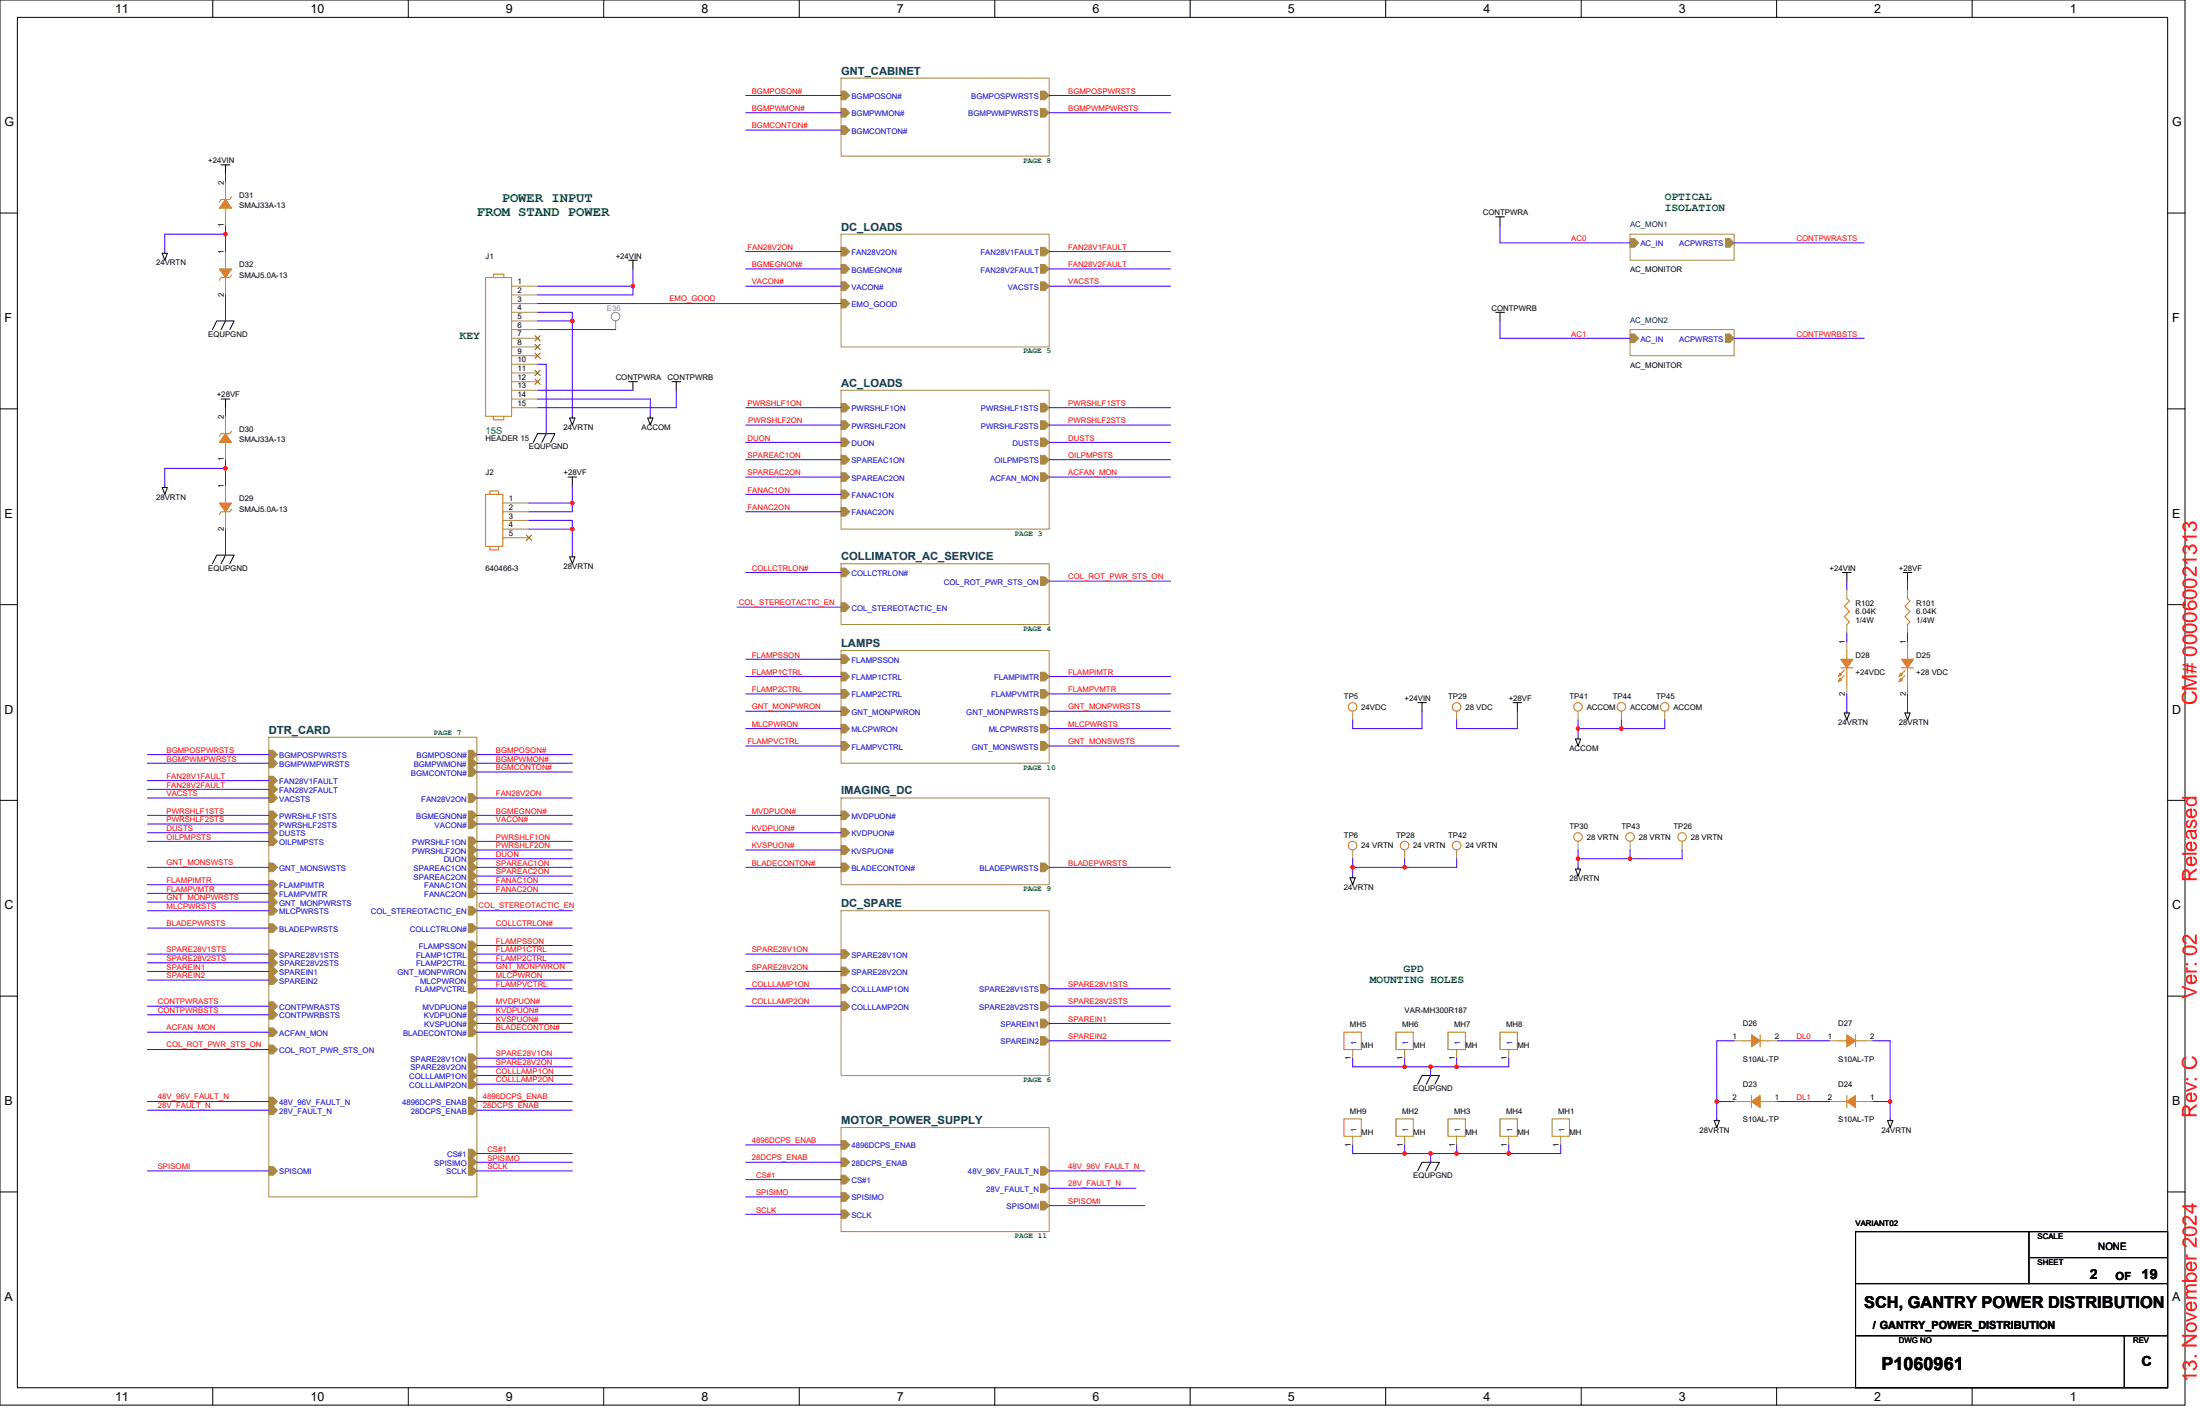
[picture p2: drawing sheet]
<svg xmlns="http://www.w3.org/2000/svg" width="432mm" height="279mm" viewBox="0 0 432 279" stroke-linecap="round" stroke-linejoin="round" font-family="sans-serif">
<path d="M0 0h428.9v275.7h-428.9zM3.4 3.4h422v268.9h-422z" fill="none" stroke="#000" stroke-width=".2"/>
<g fill="#fff">
<path d="M22.6 .4h2.7v2.7h-2.7z"/>
<path d="M22.6 272.6h2.7v2.8h-2.7z"/>
</g>
<path d="M41.8 0v3.4M41.8 272.3v3.4" fill="none" stroke="#000" stroke-width=".2"/>
<g fill="#fff">
<path d="M60.9 .4h2.7v2.7h-2.7z"/>
<path d="M60.9 272.6h2.7v2.8h-2.7z"/>
</g>
<path d="M80.1 0v3.4M80.1 272.3v3.4" fill="none" stroke="#000" stroke-width=".2"/>
<g fill="#fff">
<path d="M99.3 .4h1.4v2.7h-1.4z"/>
<path d="M99.3 272.6h1.4v2.8h-1.4z"/>
</g>
<path d="M118.5 0v3.4M118.5 272.3v3.4" fill="none" stroke="#000" stroke-width=".2"/>
<g fill="#fff">
<path d="M137.7 .4h1.3v2.7h-1.3z"/>
<path d="M137.7 272.6h1.3v2.8h-1.3z"/>
</g>
<path d="M156.9 0v3.4M156.9 272.3v3.4" fill="none" stroke="#000" stroke-width=".2"/>
<g fill="#fff">
<path d="M176 .4h1.4v2.7h-1.4z"/>
<path d="M176 272.6h1.4v2.8h-1.4z"/>
</g>
<path d="M195.2 0v3.4M195.2 272.3v3.4" fill="none" stroke="#000" stroke-width=".2"/>
<g fill="#fff">
<path d="M214.4 .4h1.4v2.7h-1.4z"/>
<path d="M214.4 272.6h1.4v2.8h-1.4z"/>
</g>
<path d="M233.6 0v3.4M233.6 272.3v3.4" fill="none" stroke="#000" stroke-width=".2"/>
<g fill="#fff">
<path d="M252.8 .4h1.3v2.7h-1.3z"/>
<path d="M252.8 272.6h1.3v2.8h-1.3z"/>
</g>
<path d="M272 0v3.4M272 272.3v3.4" fill="none" stroke="#000" stroke-width=".2"/>
<g fill="#fff">
<path d="M291.1 .4h1.4v2.7h-1.4z"/>
<path d="M291.1 272.6h1.4v2.8h-1.4z"/>
</g>
<path d="M310.3 0v3.4M310.3 272.3v3.4" fill="none" stroke="#000" stroke-width=".2"/>
<g fill="#fff">
<path d="M329.5 .4h1.4v2.7h-1.4z"/>
<path d="M329.5 272.6h1.4v2.8h-1.4z"/>
</g>
<path d="M348.7 0v3.4M348.7 272.3v3.4" fill="none" stroke="#000" stroke-width=".2"/>
<g fill="#fff">
<path d="M367.9 .4h1.3v2.7h-1.3z"/>
<path d="M367.9 272.6h1.3v2.8h-1.3z"/>
</g>
<path d="M387.1 0v3.4M387.1 272.3v3.4" fill="none" stroke="#000" stroke-width=".2"/>
<g fill="#fff">
<path d="M406.3 .4h1.3v2.7h-1.3z"/>
<path d="M406.3 272.6h1.3v2.8h-1.3z"/>
<path d="M.9 22.6h1.9v2.7h-1.9z"/>
<path d="M426.3 22.6h1.9v2.7h-1.9z"/>
<path d="M.9 61h1.4v2.7h-1.4z"/>
<path d="M426.3 61h1.5v2.7h-1.5z"/>
</g>
<path d="M0 41.8h3.4M425.5 41.8h3.4" fill="none" stroke="#000" stroke-width=".2"/>
<g fill="#fff">
<path d="M.9 99.4h1.6v2.7h-1.6z"/>
<path d="M426.3 99.4h1.6v2.7h-1.6z"/>
</g>
<path d="M0 80.2h3.4M425.5 80.2h3.4" fill="none" stroke="#000" stroke-width=".2"/>
<g fill="#fff">
<path d="M.9 137.8h1.7v2.7h-1.7z"/>
<path d="M426.3 137.8h1.8v2.7h-1.8z"/>
</g>
<path d="M0 118.6h3.4M425.5 118.6h3.4" fill="none" stroke="#000" stroke-width=".2"/>
<g fill="#fff">
<path d="M.9 176.2h1.7v2.7h-1.7z"/>
<path d="M426.3 176.2h1.8v2.7h-1.8z"/>
</g>
<path d="M0 157h3.4M425.5 157h3.4" fill="none" stroke="#000" stroke-width=".2"/>
<g fill="#fff">
<path d="M.9 214.7h1.6v2.7h-1.6z"/>
<path d="M426.3 214.7h1.6v2.7h-1.6z"/>
</g>
<path d="M0 195.5h3.4M425.5 195.5h3.4" fill="none" stroke="#000" stroke-width=".2"/>
<g fill="#fff">
<path d="M.8 253.1h1.7v2.7h-1.7z"/>
<path d="M426.3 253.1h1.6v2.7h-1.6z"/>
</g>
<g fill="none" stroke="#000" stroke-width=".2">
<path d="M43.4 32.3h1.7M44.3 32.3v1.7M31.8 49.7h1.1l-.6 1.4zM32.3 49.4v.3M123.4 51.1h1.7M124.2 51.1v1.7M293.6 42.5h1.7M294.4 42.5v1.8M41.7 64.7l.8-1.7h3.5l-.9 1.7M43.4 78.3h1.7M44.3 78.3v1.7M44.3 63l-.9 1.7"/>
<path d="M123.4 74.9h1.7M124.2 74.9v1.7M131.9 74.9h1.7M132.7 74.9v1.7M293.6 61.3h1.7M294.4 61.3v1.7M31.8 95.7h1.1l-.6 1.3zM32.3 95.3v.4M104.7 86.8l.8-1.7h3.4l-.8 1.7M107.2 85.1l-.8 1.7M111.5 93.6h1.7M111.8 82h1l-.5 1.4z"/>
<path d="M112.3 81.7v.3M112.3 93.6v1.7M127.1 82h1l-.5 1.4zM127.6 81.7v.3M41.7 110.6l.8-1.7h3.5l-.9 1.7M44.3 108.9l-.9 1.7M111.8 109.3h1l-.5 1.3zM112.3 108.9v.4M361.6 112.3h1.7M362.5 112.3v1.7M373.5 112.3h1.7M374.4 112.3v1.7"/>
<path d="M278.3 137.9h1.7M279.1 137.9v1.7M297 137.9h1.7M297.8 137.9v1.7M362 139.9h1l-.5 1.3zM362.5 139.6v.3M373.9 139.9h1l-.5 1.3zM374.4 139.6v.3M309.2 145h1l-.5 1.4zM309.7 144.7v.3M265 172.2h1l-.5 1.4zM265.5 171.9v.3"/>
<path d="M309.2 170.5h1l-.5 1.4zM309.7 170.2v.3M278.3 212.7l.8-1.7h3.4l-.9 1.7M280.8 211l-.8 1.7M336.4 219.9h1.1l-.5 1.3zM337 219.5v.4M370.5 219.9h1l-.5 1.3zM371 219.5v.4M0 233.9h3.4M278.3 229.7l.8-1.7h3.4l-.9 1.7M280.8 228l-.8 1.7M425.5 233.9h3.4"/>
<path d="M364.2 251.9h61.2M364.2 241.7h61.2v30.6h-61.2zM398.2 241.7v10.2M398.2 246.8h27.2M364.2 262.1h61.2M416.9 262.1v10.2"/>
</g>
<g fill="none" stroke="#cc8006" stroke-width=".2">
<path d="M44.3 37.4v1.7M45.4 38.6l-.3 .5h-1.7l-.3 .6M44.3 51.1v1.7M44.3 54.5v1.7M44.3 40.9v1.6M45.4 54l-.3 .5h-1.7l-.3 .5M95.3 54.5h5.1v27.2h-5.1zM96.8 54.5v-.7h2.1v.7M44.3 97v1.7M44.3 86.8v1.7M44.3 83.4v1.7M45.4 84.6l-.3 .5h-1.7l-.3 .5"/>
<path d="M45.4 99.9l-.3 .5h-1.7l-.3 .5M95.3 97h3.4v10.2h-3.4zM96.2 97v-.7h1.7v.7M96.8 81.7v.7h2.1v-.7M44.3 100.4v1.7M96.2 107.2v.7h1.7v-.7M362.5 117.4l.5 .5-1 1.1 1 1-1 1 1 1-.5 .5M374.4 117.4l.5 .5-1 1.1 1 1-1 1 1 1-.5 .5M361.3 131h2.4M362 131.6l-1 1M362 132.6l-1 1M362.5 127.6v1.7"/>
<path d="M362.5 131v3.5M373.2 131h2.4M373.9 131.6l-1 1M373.9 132.6l-1 1M374.4 127.6v1.7M374.4 131v3.5M263.8 202.5h3.4v3.4h-3.4zM263.8 219.5h3.4v3.4h-3.4zM274 202.5h3.4v3.4h-3.4zM274 219.5h3.4v3.4h-3.4zM284.2 202.5h3.4v3.4h-3.4zM284.2 219.5h3.4v3.4h-3.4z"/>
<path d="M294.4 219.5h3.4v3.4h-3.4zM294.4 202.5h3.4v3.4h-3.4zM304.6 219.5h3.4v3.4h-3.4zM342.1 204.2h1.7M342.1 216.1h1.7M343.8 214.9v2.4M345.5 216.1h1.7M345.5 203v2.4M345.5 204.2h1.7M360.8 216.1h1.7M360.8 204.2h1.7M362.5 214.9v2.4"/>
<path d="M364.2 203v2.4M364.2 204.2h1.7M364.2 216.1h1.7"/>
<circle cx="265.5" cy="138.7" r=".84"/>
<circle cx="285.9" cy="138.7" r=".84"/>
<circle cx="309.7" cy="138.7" r=".84"/>
<circle cx="318.2" cy="138.7" r=".84"/>
<circle cx="326.7" cy="138.7" r=".84"/>
<circle cx="265.5" cy="165.9" r=".84"/>
<circle cx="275.7" cy="165.9" r=".84"/>
<circle cx="285.9" cy="165.9" r=".84"/>
<circle cx="309.7" cy="164.2" r=".84"/>
<circle cx="319.9" cy="164.2" r=".84"/>
<circle cx="330.1" cy="164.2" r=".84"/>
</g>
<g fill="none" stroke="#a84" stroke-width=".2">
<path d="M165.1 15.3h40.8v15.3h-40.8zM44.3 35.8v1.6M44.3 49.4v1.7M44.3 56.2v1.7M44.3 42.5v1.8M100.4 56.2h5.1M100.4 57.9h5.1M100.4 59.6h5.1M165.1 46h40.8v22.1h-40.8zM319.9 46h20.5v5.1h-20.5zM100.4 61.3h5.1M100.4 63h5.1"/>
<path d="M100.4 64.7h5.1M100.4 66.4h5.1M100.4 68.1h5.1M100.4 69.8h5.1M100.4 71.5h5.1M100.4 73.2h5.1M100.4 74.9h5.1M100.4 76.6h5.1M100.4 78.3h5.1M100.4 80h5.1M165.1 76.6h40.8v27.2h-40.8zM319.9 64.7h20.5v5.1h-20.5z"/>
<path d="M44.3 95.3v1.7M44.3 88.5v1.7M44.3 81.7v1.7M98.7 98.7h5.1M44.3 102.1v1.7M98.7 100.4h5.1M98.7 102.1h5.1M98.7 103.8h5.1M98.7 105.5h5.1M165.1 110.6h40.8v11.9h-40.8zM362.5 115.7v1.7M374.4 115.7v1.7"/>
<path d="M165.1 127.6h40.8v22.2h-40.8zM265.5 139.6v1.6M285.9 139.6v1.6M309.7 139.6v1.6M318.2 139.6v1.6M326.7 139.6v1.6M362.5 122.5v1.7M362.5 125.9v1.7M362.5 134.5v1.6M374.4 122.5v1.7M374.4 125.9v1.7M374.4 134.5v1.6"/>
<path d="M52.8 144.7h40.8v90.1h-40.8zM165.1 156.6h40.8v17h-40.8zM165.1 178.7h40.8v32.3h-40.8zM265.5 166.8v1.7M275.7 166.8v1.7M285.9 166.8v1.7M309.7 165.1v1.7M319.9 165.1v1.7M330.2 165.1v1.7M265.5 205.9v1.7M275.7 205.9v1.7M285.9 205.9v1.7"/>
<path d="M296.1 205.9v1.7M340.4 204.2h1.7M340.4 216.1h1.7M347.2 204.2h1.7M347.2 216.1h1.7M359.1 204.2h1.7M359.1 216.1h1.7M365.9 204.2h1.7M365.9 216.1h1.7M165.1 221.2h40.8v20.5h-40.8zM265.5 222.9v1.7M275.7 222.9v1.7"/>
<path d="M285.9 222.9v1.7M296.1 222.9v1.7M306.3 222.9v1.7"/>
</g>
<g fill="#a84" stroke="#a84" stroke-width=".2">
<path d="M204.2 48.5h.9l.8 .9-.8 .8h-.9z" fill-rule="evenodd"/>
<path d="M204.2 51.9h.9l.8 .9-.8 .8h-.9z" fill-rule="evenodd"/>
<path d="M204.2 55.3h.9l.8 .9-.8 .8h-.9z" fill-rule="evenodd"/>
<path d="M165.1 48.5h.8l.9 .9-.9 .8h-.8z" fill-rule="evenodd"/>
<path d="M165.1 51.9h.8l.9 .9-.9 .8h-.8z" fill-rule="evenodd"/>
<path d="M165.1 55.3h.8l.9 .9-.9 .8h-.8z" fill-rule="evenodd"/>
<path d="M165.1 58.7h.8l.9 .9-.9 .8h-.8z" fill-rule="evenodd"/>
<path d="M204.2 17.9h.9l.8 .8-.8 .9h-.9z" fill-rule="evenodd"/>
<path d="M204.2 21.3h.9l.8 .8-.8 .9h-.9z" fill-rule="evenodd"/>
<path d="M165.1 21.3h.8l.9 .8-.9 .9h-.8z" fill-rule="evenodd"/>
<path d="M165.1 17.9h.8l.9 .8-.9 .9h-.8z" fill-rule="evenodd"/>
<path d="M165.1 24.7h.8l.9 .8-.9 .9h-.8z" fill-rule="evenodd"/>
<path d="M165.1 111.5h.8l.9 .8-.9 .9h-.8z" fill-rule="evenodd"/>
<path d="M165.1 118.3h.8l.9 .8-.9 .9h-.8z" fill-rule="evenodd"/>
<path d="M204.2 113.2h.9l.8 .8-.8 .9h-.9z" fill-rule="evenodd"/>
<path d="M204.2 196.6h.9l.8 .8-.8 .9h-.9z" fill-rule="evenodd"/>
<path d="M204.2 193.2h.9l.8 .8-.8 .9h-.9z" fill-rule="evenodd"/>
<path d="M204.2 200h.9l.8 .8-.8 .9h-.9z" fill-rule="evenodd"/>
<path d="M204.2 203.4h.9l.8 .8-.8 .9h-.9z" fill-rule="evenodd"/>
<path d="M165.1 193.2h.8l.9 .8-.9 .9h-.8z" fill-rule="evenodd"/>
<path d="M165.1 196.6h.8l.9 .8-.9 .9h-.8z" fill-rule="evenodd"/>
<path d="M165.1 186.4h.8l.9 .8-.9 .8h-.8z" fill-rule="evenodd"/>
<path d="M165.1 189.8h.8l.9 .8-.9 .9h-.8z" fill-rule="evenodd"/>
<path d="M52.8 147.2h.8l.9 .9-.9 .8h-.8z" fill-rule="evenodd"/>
<path d="M52.8 148.9h.8l.9 .9-.9 .8h-.8z" fill-rule="evenodd"/>
<path d="M52.8 152.3h.8l.9 .9-.9 .8h-.8z" fill-rule="evenodd"/>
<path d="M52.8 154h.8l.9 .9-.9 .8h-.8z" fill-rule="evenodd"/>
<path d="M52.8 155.7h.8l.9 .9-.9 .8h-.8z" fill-rule="evenodd"/>
<path d="M52.8 159.1h.8l.9 .9-.9 .8h-.8z" fill-rule="evenodd"/>
<path d="M52.8 160.8h.8l.9 .9-.9 .8h-.8z" fill-rule="evenodd"/>
<path d="M52.8 162.5h.8l.9 .9-.9 .8h-.8z" fill-rule="evenodd"/>
<path d="M52.8 164.2h.8l.9 .9-.9 .8h-.8z" fill-rule="evenodd"/>
<path d="M52.8 169.3h.8l.9 .9-.9 .8h-.8z" fill-rule="evenodd"/>
<path d="M52.8 172.7h.8l.9 .9-.9 .8h-.8z" fill-rule="evenodd"/>
<path d="M52.8 174.4h.8l.9 .9-.9 .8h-.8z" fill-rule="evenodd"/>
<path d="M52.8 176.1h.8l.9 .9-.9 .8h-.8z" fill-rule="evenodd"/>
<path d="M52.8 177.8h.8l.9 .9-.9 .8h-.8z" fill-rule="evenodd"/>
<path d="M52.8 181.3h.8l.9 .8-.9 .8h-.8z" fill-rule="evenodd"/>
<path d="M52.8 186.4h.8l.9 .8-.9 .8h-.8z" fill-rule="evenodd"/>
<path d="M52.8 188h.8l.9 .9-.9 .9h-.8z" fill-rule="evenodd"/>
<path d="M52.8 189.8h.8l.9 .8-.9 .9h-.8z" fill-rule="evenodd"/>
<path d="M52.8 191.5h.8l.9 .8-.9 .9h-.8z" fill-rule="evenodd"/>
<path d="M52.8 196.6h.8l.9 .8-.9 .9h-.8z" fill-rule="evenodd"/>
<path d="M52.8 198.3h.8l.9 .8-.9 .9h-.8z" fill-rule="evenodd"/>
<path d="M91.9 150.6h.9l.8 .9-.8 .8h-.9z" fill-rule="evenodd"/>
<path d="M91.9 186.4h.9l.8 .8-.8 .8h-.9z" fill-rule="evenodd"/>
<path d="M91.9 188h.9l.8 .9-.8 .9h-.9z" fill-rule="evenodd"/>
<path d="M91.9 193.2h.9l.8 .8-.8 .9h-.9z" fill-rule="evenodd"/>
<path d="M91.9 147.2h.9l.8 .9-.8 .8h-.9z" fill-rule="evenodd"/>
<path d="M91.9 148.9h.9l.8 .9-.8 .8h-.9z" fill-rule="evenodd"/>
<path d="M91.9 169.3h.9l.8 .9-.8 .8h-.9z" fill-rule="evenodd"/>
<path d="M91.9 171h.9l.8 .9-.8 .8h-.9z" fill-rule="evenodd"/>
<path d="M91.9 164.2h.9l.8 .9-.8 .8h-.9z" fill-rule="evenodd"/>
<path d="M91.9 165.9h.9l.8 .9-.8 .8h-.9z" fill-rule="evenodd"/>
<path d="M91.9 172.7h.9l.8 .9-.8 .8h-.9z" fill-rule="evenodd"/>
<path d="M91.9 174.4h.9l.8 .9-.8 .8h-.9z" fill-rule="evenodd"/>
<path d="M91.9 167.6h.9l.8 .9-.8 .8h-.9z" fill-rule="evenodd"/>
<path d="M91.9 210.2h.9l.8 .8-.8 .9h-.9z" fill-rule="evenodd"/>
<path d="M91.9 211.9h.9l.8 .8-.8 .9h-.9z" fill-rule="evenodd"/>
<path d="M91.9 198.3h.9l.8 .8-.8 .9h-.9z" fill-rule="evenodd"/>
<path d="M91.9 200h.9l.8 .8-.8 .9h-.9z" fill-rule="evenodd"/>
<path d="M91.9 181.3h.9l.8 .8-.8 .8h-.9z" fill-rule="evenodd"/>
<path d="M91.9 155.7h.9l.8 .9-.8 .8h-.9z" fill-rule="evenodd"/>
<path d="M91.9 206.8h.9l.8 .8-.8 .9h-.9z" fill-rule="evenodd"/>
<path d="M91.9 208.5h.9l.8 .8-.8 .9h-.9z" fill-rule="evenodd"/>
<path d="M91.9 201.7h.9l.8 .8-.8 .9h-.9z" fill-rule="evenodd"/>
<path d="M91.9 159.1h.9l.8 .9-.8 .8h-.9z" fill-rule="evenodd"/>
<path d="M91.9 196.6h.9l.8 .8-.8 .9h-.9z" fill-rule="evenodd"/>
<path d="M91.9 160.8h.9l.8 .9-.8 .8h-.9z" fill-rule="evenodd"/>
<path d="M91.9 191.5h.9l.8 .8-.8 .9h-.9z" fill-rule="evenodd"/>
<path d="M91.9 184.7h.9l.8 .8-.8 .9h-.9z" fill-rule="evenodd"/>
<path d="M91.9 189.8h.9l.8 .8-.8 .9h-.9z" fill-rule="evenodd"/>
<path d="M91.9 217h.9l.8 .8-.8 .9h-.9z" fill-rule="evenodd"/>
<path d="M91.9 215.3h.9l.8 .8-.8 .9h-.9z" fill-rule="evenodd"/>
<path d="M52.8 201.7h.8l.9 .8-.9 .9h-.8z" fill-rule="evenodd"/>
<path d="M91.9 177.8h.9l.8 .9-.8 .8h-.9z" fill-rule="evenodd"/>
<path d="M52.8 215.3h.8l.9 .8-.9 .9h-.8z" fill-rule="evenodd"/>
<path d="M52.8 217h.8l.9 .8-.9 .9h-.8z" fill-rule="evenodd"/>
<path d="M91.9 225.5h.9l.8 .8-.8 .9h-.9z" fill-rule="evenodd"/>
<path d="M91.9 227.2h.9l.8 .8-.8 .9h-.9z" fill-rule="evenodd"/>
<path d="M91.9 228.9h.9l.8 .8-.8 .9h-.9z" fill-rule="evenodd"/>
<path d="M52.8 228.9h.8l.9 .8-.9 .9h-.8z" fill-rule="evenodd"/>
<path d="M52.8 205.1h.8l.9 .8-.9 .9h-.8z" fill-rule="evenodd"/>
<path d="M204.2 89.3h.9l.8 .9-.8 .9h-.9z" fill-rule="evenodd"/>
<path d="M204.2 85.9h.9l.8 .9-.8 .9h-.9z" fill-rule="evenodd"/>
<path d="M204.2 82.5h.9l.8 .9-.8 .8h-.9z" fill-rule="evenodd"/>
<path d="M204.2 79.1h.9l.8 .9-.8 .8h-.9z" fill-rule="evenodd"/>
<path d="M165.1 89.3h.8l.9 .9-.9 .9h-.8z" fill-rule="evenodd"/>
<path d="M165.1 92.8h.8l.9 .8-.9 .8h-.8z" fill-rule="evenodd"/>
<path d="M165.1 79.1h.8l.9 .9-.9 .8h-.8z" fill-rule="evenodd"/>
<path d="M165.1 82.5h.8l.9 .9-.9 .8h-.8z" fill-rule="evenodd"/>
<path d="M165.1 96.2h.8l.9 .8-.9 .9h-.8z" fill-rule="evenodd"/>
<path d="M165.1 99.6h.8l.9 .8-.9 .9h-.8z" fill-rule="evenodd"/>
<path d="M165.1 85.9h.8l.9 .9-.9 .9h-.8z" fill-rule="evenodd"/>
<path d="M204.2 92.8h.9l.8 .8-.8 .8h-.9z" fill-rule="evenodd"/>
<path d="M204.2 169.3h.9l.8 .9-.8 .8h-.9z" fill-rule="evenodd"/>
<path d="M165.1 162.5h.8l.9 .9-.9 .8h-.8z" fill-rule="evenodd"/>
<path d="M165.1 165.9h.8l.9 .9-.9 .8h-.8z" fill-rule="evenodd"/>
<path d="M165.1 169.3h.8l.9 .9-.9 .8h-.8z" fill-rule="evenodd"/>
<path d="M165.1 159.1h.8l.9 .9-.9 .8h-.8z" fill-rule="evenodd"/>
<path d="M319.9 65.5h.9l.8 .9-.8 .8h-.9z" fill-rule="evenodd"/>
<path d="M338.7 65.5h.8l.9 .9-.9 .8h-.8z" fill-rule="evenodd"/>
<path d="M319.9 46.8h.9l.8 .8-.8 .9h-.9z" fill-rule="evenodd"/>
<path d="M338.7 46.8h.8l.9 .8-.9 .9h-.8z" fill-rule="evenodd"/>
<path d="M165.1 223.8h.8l.9 .8-.9 .9h-.8z" fill-rule="evenodd"/>
<path d="M165.1 227.2h.8l.9 .8-.9 .9h-.8z" fill-rule="evenodd"/>
<path d="M165.1 230.6h.8l.9 .9-.9 .8h-.8z" fill-rule="evenodd"/>
<path d="M165.1 234h.8l.9 .8-.9 .9h-.8z" fill-rule="evenodd"/>
<path d="M165.1 237.4h.8l.9 .9-.9 .8h-.8z" fill-rule="evenodd"/>
<path d="M204.2 228.9h.9l.8 .8-.8 .9h-.9z" fill-rule="evenodd"/>
<path d="M204.2 232.3h.9l.8 .9-.8 .8h-.9z" fill-rule="evenodd"/>
<path d="M204.2 235.7h.9l.8 .9-.8 .8h-.9z" fill-rule="evenodd"/>
<path d="M165.1 131.9h.8l.9 .8-.9 .9h-.8z" fill-rule="evenodd"/>
<path d="M165.1 135.3h.8l.9 .8-.9 .9h-.8z" fill-rule="evenodd"/>
<path d="M204.2 131.9h.9l.8 .8-.8 .9h-.9z" fill-rule="evenodd"/>
<path d="M204.2 135.3h.9l.8 .8-.8 .9h-.9z" fill-rule="evenodd"/>
<path d="M204.2 138.7h.9l.8 .9-.8 .8h-.9z" fill-rule="evenodd"/>
<path d="M204.2 142.1h.9l.8 .9-.8 .8h-.9z" fill-rule="evenodd"/>
<path d="M165.1 145.5h.8l.9 .9-.9 .8h-.8z" fill-rule="evenodd"/>
<path d="M165.1 142.1h.8l.9 .9-.9 .8h-.8z" fill-rule="evenodd"/>
<path d="M165.1 128.5h.8l.9 .8-.9 .9h-.8z" fill-rule="evenodd"/>
<path d="M165.1 138.7h.8l.9 .9-.9 .8h-.8z" fill-rule="evenodd"/>
<path d="M204.2 145.5h.9l.8 .9-.8 .8h-.9z" fill-rule="evenodd"/>
</g>
<g fill="#cc8006" stroke="#cc8006" stroke-width=".2">
<path d="M43.1 98.7h2.3l-1.1 1.7z"/>
<path d="M43.1 52.8h2.3l-1.1 1.7z"/>
<path d="M343.8 203l1.7 1.2-1.7 1.2z"/>
<path d="M362.5 203l1.7 1.2-1.7 1.2z"/>
<path d="M343.8 216.1l1.7-1.2v2.4z"/>
<path d="M361.3 129.3h2.4l-1.2 1.7z"/>
<path d="M361.1 133.1l.4 .3-.7 .4z"/>
<path d="M361.1 132.1l.4 .3-.7 .3z"/>
<path d="M44.3 39.1l1.1 1.8h-2.3z"/>
<path d="M373.2 129.3h2.4l-1.2 1.7z"/>
<path d="M373 133.1l.4 .3-.7 .4z"/>
<path d="M373 132.1l.4 .3-.7 .3z"/>
<path d="M44.3 85.1l1.1 1.7h-2.3z"/>
<path d="M362.5 216.1l1.7-1.2v2.4z"/>
</g>
<path d="M105 65.9l1 1M105 67.6l1 1M105 69.3l1 1M105 72.7l1 1M105 74.4l1 1M106 65.9l-1 1M106 67.6l-1 1M106 69.3l-1 1M106 72.7l-1 1M106 74.4l-1 1M103.3 105l1.1 1M104.3 105l-1 1" fill="none" stroke="#804000" stroke-width=".2"/>
<g fill="none" stroke="#878787" stroke-width=".2">
<path d="M120.8 63v1.7"/>
<circle cx="120.8" cy="62.1" r=".84"/>
</g>
<g fill="none" stroke="#4200ff" stroke-width=".2">
<path d="M146.4 18.7h18.7M205.9 18.7h23.8M44.3 34v1.8M146.4 22.1h18.7M146.4 25.5h18.7M205.9 22.1h23.8M44.3 44.3v1.7M44.3 46h-12v3.4M44.3 46v3.4M44.3 57.9v5.1M105.5 59.6h59.6M105.5 56.2h18.7"/>
<path d="M124.2 52.8v3.4M124.2 56.2v1.7h-18.7M146.4 56.2h18.7M146.4 52.8h18.7M146.4 49.4h18.7M205.9 49.4h23.8M205.9 52.8h23.8M205.9 56.2h23.8M294.4 44.3v3.3h25.5M340.4 47.6h25.5M44.3 80v1.7M105.5 78.3h22.1v3.4"/>
<path d="M105.5 71.5h1.7v13.6M105.5 64.7h15.3M105.5 76.6h18.7M105.5 61.3h6.8v1.7M105.5 63h6.8M112.3 63v18.7M132.7 76.6v3.4h-27.2M146.4 80h18.7M205.9 80h23.8M294.4 63v3.4h25.5M340.4 66.4h25.5M44.3 90.2v1.7"/>
<path d="M44.3 91.9h-12v3.4M44.3 91.9v3.4M103.8 98.7h8.5v1.7h-8.5M112.3 95.3v3.4M146.4 83.4h18.7M146.4 86.8h18.7M146.4 90.2h18.7M146.4 93.6h18.7M146.4 97h18.7M205.9 86.8h23.8M205.9 90.2h23.8M205.9 83.4h23.8"/>
<path d="M205.9 93.6h23.8M44.3 103.8v5.1M103.8 102.1h8.5v1.7M103.8 103.8h8.5M112.3 103.8v5.1M144.7 119.1h20.4M146.4 112.3h18.7M146.4 100.4h18.7M205.9 114h23.8M362.5 114v1.7M374.4 114v1.7M146.4 139.6h18.7"/>
<path d="M146.4 136.1h18.7M146.4 132.7h18.7M146.4 129.3h18.7M205.9 132.7h23.8M205.9 136.1h23.8M205.9 139.6h23.8M279.1 139.6v3.4h-13.6v-1.8M297.8 139.6v3.4h-11.9v-1.8M362.5 136.1v3.5M362.5 124.2v1.7M374.4 136.1v3.5M374.4 124.2v1.7"/>
<path d="M28.9 160h23.9M28.9 156.6h23.9M28.9 153.2h23.9M28.9 154.9h23.9M28.9 148.1h23.9M28.9 149.8h23.9M93.6 148.1h18.7M93.6 149.8h18.7M93.6 151.5h18.7M93.6 160h18.7M93.6 156.6h18.7M146.4 160h18.7"/>
<path d="M146.4 143h18.7M146.4 146.4h18.7M205.9 146.4h25.6M205.9 143h23.8M309.7 143h8.5M309.7 143v1.7M309.7 141.2v1.8M318.2 141.2v1.8M326.7 141.2v1.8h-8.5M28.9 161.7h23.9M28.9 170.2h23.9M28.9 173.6h23.9"/>
<path d="M28.9 175.3h23.9M28.9 178.7h23.9M28.9 163.4h23.9M28.9 165.1h23.9M28.9 177h23.9M93.6 178.7h18.7M93.6 161.7h18.7M93.6 170.2h18.7M93.6 171.9h18.7M93.6 173.6h18.7M93.6 175.3h18.7M93.6 165.1h18.7"/>
<path d="M93.6 166.8h18.7M93.6 168.5h18.7M146.4 170.2h18.7M146.4 166.8h18.7M146.4 163.4h18.7M205.9 170.2h23.8M265.5 170.2h10.2M265.5 170.2v1.7M265.5 168.5v1.7M275.7 168.5v1.7M285.9 168.5v1.7h-10.2M309.7 168.5v1.7"/>
<path d="M309.7 166.8v1.7M309.7 168.5h10.2M319.9 166.8v1.7M330.2 166.8v1.7h-10.3M28.9 197.4h23.9M28.9 199.1h23.9M28.9 190.6h23.9M28.9 192.3h23.9M28.9 182.1h23.9M28.9 187.2h23.9M28.9 188.9h23.9M93.6 188.9h18.7"/>
<path d="M93.6 187.2h18.7M93.6 194h18.7M93.6 182.1h18.7M93.6 199.1h18.7M93.6 197.4h18.7M93.6 192.3h18.7M93.6 185.5h18.7M93.6 190.6h18.7M146.4 187.2h18.7M146.4 190.6h18.7M146.4 194h18.7M146.4 197.4h18.7"/>
<path d="M205.9 194h23.8M205.9 197.4h23.8M28.9 202.5h23.9M28.9 216.1h23.9M28.9 217.8h23.9M28.9 205.9h23.9M93.6 202.5h18.7M93.6 200.8h18.7M93.6 207.6h18.7M93.6 209.3h18.7M93.6 211h18.7M93.6 212.7h18.7"/>
<path d="M93.6 217.8h18.7M93.6 216.1h18.7M205.9 200.8h23.8M205.9 204.2h23.8M265.5 207.6v1.7h10.2M275.7 207.6v1.7M275.7 209.3h5.1M280.8 209.3h5.1M280.8 209.3v1.7M285.9 207.6v1.7M296.1 207.6v1.7h-10.2M337 216.1h3.4"/>
<path d="M337 216.1v3.4M340.4 204.2h-3.4v11.9M348.9 204.2h10.2M348.9 216.1h10.2M367.6 204.2h3.4v11.9M367.6 216.1h3.4v3.4M28.9 229.7h23.9M93.6 226.3h18.7M93.6 228h18.7M93.6 229.7h18.7M146.4 228h18.7M146.4 224.6h18.7"/>
<path d="M146.4 231.5h18.7M146.4 234.8h18.7M146.4 238.3h18.7M205.9 233.2h17M205.9 229.7h18.7M205.9 236.6h18.7M265.5 224.6v1.7h10.2M275.7 224.6v1.7M275.7 226.3h5.1M280.8 226.3h5.1M280.8 226.3v1.7M285.9 224.6v1.7"/>
<path d="M285.9 226.3h10.2M296.1 224.6v1.7M306.3 224.6v1.7h-10.2"/>
</g>
<g fill="#f00" stroke="#f00" stroke-width=".2">
<circle cx="124.2" cy="56.1" r=".33"/>
<circle cx="112.3" cy="63" r=".33"/>
<circle cx="285.9" cy="209.3" r=".33"/>
<circle cx="280.8" cy="209.3" r=".33"/>
<circle cx="275.7" cy="209.3" r=".33"/>
<circle cx="280.8" cy="226.3" r=".33"/>
<circle cx="285.9" cy="226.3" r=".33"/>
<circle cx="275.7" cy="226.3" r=".33"/>
<circle cx="336.9" cy="216.1" r=".33"/>
<circle cx="371" cy="216.1" r=".33"/>
<circle cx="296.1" cy="226.3" r=".33"/>
<circle cx="309.7" cy="142.9" r=".33"/>
<circle cx="44.2" cy="45.9" r=".33"/>
<circle cx="44.2" cy="91.9" r=".33"/>
<circle cx="309.7" cy="168.5" r=".33"/>
<circle cx="318.2" cy="142.9" r=".33"/>
<circle cx="275.7" cy="170.2" r=".33"/>
<circle cx="265.5" cy="170.2" r=".33"/>
<circle cx="319.9" cy="168.5" r=".33"/>
<circle cx="112.3" cy="98.7" r=".33"/>
<circle cx="112.3" cy="103.8" r=".33"/>
</g>
<g font-size="4" fill="#f00">
<text x="431.2" y="138.4" transform="rotate(-90 431.2 138.4)">CM# 000060021313</text>
<text x="431.2" y="173.1" transform="rotate(-90 431.2 173.1)">Released</text>
<text x="431.2" y="196" transform="rotate(-90 431.2 196)">Ver: 02</text>
<text x="431.2" y="219.3" transform="rotate(-90 431.2 219.3)">Rev: C</text>
<text x="431.2" y="271.2" transform="rotate(-90 431.2 271.2)">13. November 2024</text>
</g>
<text font-size="3.6" x="369.3" y="268.8">P1060961</text>
<text font-size="3.2" x="365.9" y="256.6">SCH, GANTRY POWER DISTRIBUTION</text>
<g font-size="2.7" fill="#008000">
<text x="98.5" y="39.7">POWER INPUT</text>
<text x="93.6" y="42.4">FROM STAND POWER</text>
</g>
<g font-size="2.7">
<text x="410.1" y="251">2</text>
<text x="420.3" y="251">19</text>
<text x="420.3" y="268">C</text>
</g>
<g font-size="2.4">
<text x="22.6" y="2.5">11</text>
<text x="60.9" y="2.5">10</text>
<text x="99.3" y="2.5">9</text>
<text x="137.7" y="2.5">8</text>
<text x="176" y="2.5">7</text>
<text x="214.4" y="2.5">6</text>
<text x="252.8" y="2.5">5</text>
<text x="291.1" y="2.5">4</text>
<text x="329.5" y="2.5">3</text>
<text x="367.9" y="2.5">2</text>
<text x="406.3" y="2.5">1</text>
<text x=".9" y="24.8">G</text>
<text x="426.3" y="24.8">G</text>
<text x=".9" y="63.2">F</text>
<text x="426.3" y="63.2">F</text>
<text x=".9" y="101.6">E</text>
<text x="426.3" y="101.6">E</text>
<text x=".9" y="140">D</text>
<text x="426.3" y="140">D</text>
<text x=".9" y="178.4">C</text>
<text x="426.3" y="178.4">C</text>
<text x=".9" y="216.8">B</text>
<text x="426.3" y="216.8">B</text>
<text x=".9" y="255.2">A</text>
<text x="426.3" y="255.2">A</text>
<text x="22.6" y="274.8">11</text>
<text x="60.9" y="274.8">10</text>
<text x="99.3" y="274.8">9</text>
<text x="137.7" y="274.8">8</text>
<text x="176" y="274.8">7</text>
<text x="214.4" y="274.8">6</text>
<text x="252.8" y="274.8">5</text>
<text x="291.1" y="274.8">4</text>
<text x="329.5" y="274.8">3</text>
<text x="367.9" y="274.8">2</text>
<text x="406.3" y="274.8">1</text>
</g>
<g font-size="2.2" fill="#004040">
<text x="165.1" y="14.6">GNT_CABINET</text>
<text x="165.1" y="45.3">DC_LOADS</text>
<text x="165.1" y="75.9">AC_LOADS</text>
<text x="165.1" y="109.9">COLLIMATOR_AC_SERVICE</text>
<text x="165.1" y="127">LAMPS</text>
<text x="52.8" y="144">DTR_CARD</text>
<text x="165.1" y="155.9">IMAGING_DC</text>
<text x="165.1" y="178">DC_SPARE</text>
<text x="165.1" y="220.6">MOTOR_POWER_SUPPLY</text>
</g>
<g font-size="2.2" fill="#008000">
<text x="326.7" y="39.3">OPTICAL</text>
<text x="326.7" y="41.5">ISOLATION</text>
<text x="90.2" y="66.5">KEY</text>
<text x="275.5" y="190.7">GPD</text>
<text x="268.9" y="192.9">MOUNTING HOLES</text>
</g>
<g font-size="2.2">
<text x="415.2" y="251.2">OF</text>
<text x="367.6" y="260.7">/ GANTRY_POWER_DISTRIBUTION</text>
</g>
<text font-size="2" x="411.8" y="245.2">NONE</text>
<text font-size="1.9" fill="#008000" x="95.3" y="85.1">15S</text>
<g font-size="1.5" fill="#f00">
<text x="147.6" y="21.8">BGMPWMON#</text>
<text x="147.6" y="18.4">BGMPOSON#</text>
<text x="209.7" y="18.4">BGMPOSPWRSTS</text>
<text x="209.7" y="21.8">BGMPWMPWRSTS</text>
<text x="147.6" y="25.2">BGMCONTON#</text>
<text x="308.4" y="47.3">AC0</text>
<text x="352.6" y="47.3">CONTPWRASTS</text>
<text x="146.7" y="49">FAN28V2ON</text>
<text x="147.6" y="52.4">BGMEGNON#</text>
<text x="209.7" y="49">FAN28V1FAULT</text>
<text x="209.7" y="52.4">FAN28V2FAULT</text>
<text x="131.4" y="59.1">EMO_GOOD</text>
<text x="147.6" y="55.8">VACON#</text>
<text x="209.7" y="55.8">VACSTS</text>
<text x="308.4" y="66">AC1</text>
<text x="352.6" y="66">CONTPWRBSTS</text>
<text x="146.7" y="79.7">PWRSHLF1ON</text>
<text x="146.9" y="83.1">PWRSHLF2ON</text>
<text x="209.7" y="79.7">PWRSHLF1STS</text>
<text x="209.7" y="83.1">PWRSHLF2STS</text>
<text x="146.7" y="86.5">DUON</text>
<text x="146.7" y="89.9">SPAREAC1ON</text>
<text x="209.7" y="86.5">DUSTS</text>
<text x="209.7" y="89.9">OILPMPSTS</text>
<text x="146.7" y="93.3">SPAREAC2ON</text>
<text x="209.7" y="93.2">ACFAN_MON</text>
<text x="146.7" y="96.7">FANAC1ON</text>
<text x="146.7" y="100.1">FANAC2ON</text>
<text x="147.6" y="112">COLLCTRLON#</text>
<text x="209.7" y="113.6">COL_ROT_PWR_STS_ON</text>
<text x="145" y="118.7">COL_STEREOTACTIC_EN</text>
<text x="147.6" y="129">FLAMPSSON</text>
<text x="147.6" y="135.8">FLAMP2CTRL</text>
<text x="147.6" y="132.4">FLAMP1CTRL</text>
<text x="209.7" y="132.4">FLAMPIMTR</text>
<text x="209.7" y="135.8">FLAMPVMTR</text>
<text x="147.6" y="142.6">MLCPWRON</text>
<text x="147.6" y="139.1">GNT_MONPWRON</text>
<text x="209.7" y="139.1">GNT_MONPWRSTS</text>
<text x="209.7" y="142.6">MLCPWRSTS</text>
<text x="32.7" y="147.7">BGMPOSPWRSTS</text>
<text x="32.7" y="149.4">BGMPWMPWRSTS</text>
<text x="97.3" y="147.7">BGMPOSON#</text>
<text x="97.3" y="149.4">BGMPWMON#</text>
<text x="146.7" y="146">FLAMPVCTRL</text>
<text x="209.7" y="145.9">GNT_MONSWSTS</text>
<text x="32.7" y="152.8">FAN28V1FAULT</text>
<text x="32.7" y="154.5">FAN28V2FAULT</text>
<text x="97.3" y="151.1">BGMCONTON#</text>
<text x="32.7" y="159.6">PWRSHLF1STS</text>
<text x="32.7" y="161.3">PWRSHLF2STS</text>
<text x="32.7" y="156.2">VACSTS</text>
<text x="97.3" y="161.3">VACON#</text>
<text x="97.3" y="159.6">BGMEGNON#</text>
<text x="97.3" y="156.2">FAN28V2ON</text>
<text x="147.6" y="159.6">MVDPUON#</text>
<text x="32.7" y="163">DUSTS</text>
<text x="32.7" y="164.7">OILPMPSTS</text>
<text x="97.3" y="164.7">PWRSHLF1ON</text>
<text x="97.3" y="166.4">PWRSHLF2ON</text>
<text x="147.6" y="166.4">KVSPUON#</text>
<text x="147.6" y="163">KVDPUON#</text>
<text x="32.7" y="169.7">GNT_MONSWSTS</text>
<text x="32.7" y="173.2">FLAMPIMTR</text>
<text x="97.3" y="169.8">SPAREAC1ON</text>
<text x="97.3" y="171.6">SPAREAC2ON</text>
<text x="97.3" y="173.2">FANAC1ON</text>
<text x="97.3" y="168.1">DUON</text>
<text x="147.6" y="169.8">BLADECONTON#</text>
<text x="209.7" y="169.8">BLADEPWRSTS</text>
<text x="32.7" y="174.9">FLAMPVMTR</text>
<text x="32.7" y="178.4">MLCPWRSTS</text>
<text x="32.7" y="176.6">GNT_MONPWRSTS</text>
<text x="93.9" y="178.2">COL_STEREOTACTIC_EN</text>
<text x="97.3" y="174.9">FANAC2ON</text>
<text x="32.7" y="181.8">BLADEPWRSTS</text>
<text x="97.3" y="181.8">COLLCTRLON#</text>
<text x="97.3" y="185.2">FLAMPSSON</text>
<text x="32.7" y="190.3">SPAREIN1</text>
<text x="32.7" y="192">SPAREIN2</text>
<text x="32.7" y="186.9">SPARE28V1STS</text>
<text x="32.7" y="188.6">SPARE28V2STS</text>
<text x="97.3" y="188.6">FLAMP2CTRL</text>
<text x="97.3" y="186.9">FLAMP1CTRL</text>
<text x="97.3" y="192">MLCPWRON</text>
<text x="97.3" y="190.2">GNT_MONPWRON</text>
<text x="147.6" y="186.9">SPARE28V1ON</text>
<text x="147.6" y="190.3">SPARE28V2ON</text>
<text x="31" y="197.1">CONTPWRASTS</text>
<text x="97.3" y="193.7">FLAMPVCTRL</text>
<text x="97.3" y="197.1">MVDPUON#</text>
<text x="147.6" y="193.7">COLLLAMP1ON</text>
<text x="147.6" y="197.1">COLLLAMP2ON</text>
<text x="209.7" y="193.7">SPARE28V1STS</text>
<text x="209.7" y="197.1">SPARE28V2STS</text>
<text x="31" y="198.8">CONTPWRBSTS</text>
<text x="32.7" y="202.1">ACFAN_MON</text>
<text x="97.3" y="202.2">BLADECONTON#</text>
<text x="97.3" y="200.5">KVSPUON#</text>
<text x="97.3" y="198.8">KVDPUON#</text>
<text x="209.7" y="200.5">SPAREIN1</text>
<text x="209.7" y="203.9">SPAREIN2</text>
<text x="352.6" y="203.9">DL0</text>
<text x="32.7" y="205.5">COL_ROT_PWR_STS_ON</text>
<text x="97.3" y="207.3">SPARE28V1ON</text>
<text x="97.3" y="209">SPARE28V2ON</text>
<text x="31" y="215.7">48V_96V_FAULT_N</text>
<text x="94.8" y="215.7">4896DCPS_ENAB</text>
<text x="97.3" y="210.7">COLLLAMP1ON</text>
<text x="97.3" y="212.4">COLLLAMP2ON</text>
<text x="352.6" y="215.8">DL1</text>
<text x="31" y="217.4">28V_FAULT_N</text>
<text x="94.8" y="217.4">28DCPS_ENAB</text>
<text x="95.7" y="226">CS#1</text>
<text x="95.7" y="227.7">SPISIMO</text>
<text x="147.6" y="227.6">28DCPS_ENAB</text>
<text x="147.6" y="224.2">4896DCPS_ENAB</text>
<text x="31" y="229.4">SPISOMI</text>
<text x="95.7" y="229.4">SCLK</text>
<text x="148.4" y="231.1">CS#1</text>
<text x="209.7" y="229.3">48V_96V_FAULT_N</text>
<text x="209.7" y="232.7">28V_FAULT_N</text>
<text x="148.4" y="234.5">SPISIMO</text>
<text x="148.4" y="237.9">SCLK</text>
<text x="209.7" y="236.2">SPISOMI</text>
</g>
<g font-size="1.5" fill="#00c">
<text x="167.1" y="22.8">BGMPWMON#</text>
<text x="167.1" y="19.4">BGMPOSON#</text>
<text x="190" y="22.8">BGMPWMPWRSTS</text>
<text x="190.6" y="19.4">BGMPOSPWRSTS</text>
<text x="167.1" y="26.2">BGMCONTON#</text>
<text x="167.1" y="50.1">FAN28V2ON</text>
<text x="167.1" y="53.5">BGMEGNON#</text>
<text x="192.4" y="50.1">FAN28V1FAULT</text>
<text x="192.4" y="53.5">FAN28V2FAULT</text>
<text x="322" y="48.3">AC_IN</text>
<text x="329.6" y="48.3">ACPWRSTS</text>
<text x="167.1" y="56.9">VACON#</text>
<text x="197.8" y="56.9">VACSTS</text>
<text x="167.1" y="60.3">EMO_GOOD</text>
<text x="322" y="67.1">AC_IN</text>
<text x="329.6" y="67.1">ACPWRSTS</text>
<text x="167.1" y="80.7">PWRSHLF1ON</text>
<text x="192.5" y="80.7">PWRSHLF1STS</text>
<text x="167.1" y="84.1">PWRSHLF2ON</text>
<text x="167.1" y="87.5">DUON</text>
<text x="192.5" y="84.1">PWRSHLF2STS</text>
<text x="198.7" y="87.5">DUSTS</text>
<text x="167.1" y="90.9">SPAREAC1ON</text>
<text x="167.1" y="94.3">SPAREAC2ON</text>
<text x="194.4" y="94.3">ACFAN_MON</text>
<text x="195.2" y="90.9">OILPMPSTS</text>
<text x="167.1" y="97.7">FANAC1ON</text>
<text x="167.1" y="101.1">FANAC2ON</text>
<text x="167.1" y="113">COLLCTRLON#</text>
<text x="167.1" y="119.8">COL_STEREOTACTIC_EN</text>
<text x="185.2" y="114.7">COL_ROT_PWR_STS_ON</text>
<text x="167.1" y="130">FLAMPSSON</text>
<text x="167.1" y="133.4">FLAMP1CTRL</text>
<text x="167.1" y="136.8">FLAMP2CTRL</text>
<text x="194.5" y="136.8">FLAMPVMTR</text>
<text x="195.1" y="133.4">FLAMPIMTR</text>
<text x="167.1" y="143.7">MLCPWRON</text>
<text x="167.1" y="140.3">GNT_MONPWRON</text>
<text x="189.7" y="140.3">GNT_MONPWRSTS</text>
<text x="194.1" y="143.7">MLCPWRSTS</text>
<text x="54.8" y="148.8">BGMPOSPWRSTS</text>
<text x="81.8" y="148.8">BGMPOSON#</text>
<text x="167.1" y="147.1">FLAMPVCTRL</text>
<text x="190.8" y="147.1">GNT_MONSWSTS</text>
<text x="54.8" y="150.5">BGMPWMPWRSTS</text>
<text x="54.8" y="153.9">FAN28V1FAULT</text>
<text x="54.8" y="155.6">FAN28V2FAULT</text>
<text x="80.6" y="152.2">BGMCONTON#</text>
<text x="81.2" y="150.5">BGMPWMON#</text>
<text x="54.8" y="157.3">VACSTS</text>
<text x="54.8" y="160.7">PWRSHLF1STS</text>
<text x="81.7" y="160.7">BGMEGNON#</text>
<text x="82.7" y="157.3">FAN28V2ON</text>
<text x="167.1" y="160.7">MVDPUON#</text>
<text x="54.8" y="162.4">PWRSHLF2STS</text>
<text x="54.8" y="164.1">DUSTS</text>
<text x="54.8" y="165.8">OILPMPSTS</text>
<text x="80.9" y="165.8">PWRSHLF1ON</text>
<text x="80.9" y="167.5">PWRSHLF2ON</text>
<text x="85.3" y="162.4">VACON#</text>
<text x="167.1" y="164.1">KVDPUON#</text>
<text x="167.1" y="167.5">KVSPUON#</text>
<text x="54.8" y="170.9">GNT_MONSWSTS</text>
<text x="81.2" y="170.9">SPAREAC1ON</text>
<text x="81.2" y="172.6">SPAREAC2ON</text>
<text x="87.1" y="169.2">DUON</text>
<text x="167.1" y="170.9">BLADECONTON#</text>
<text x="192.3" y="170.9">BLADEPWRSTS</text>
<text x="54.8" y="174.3">FLAMPIMTR</text>
<text x="54.8" y="176">FLAMPVMTR</text>
<text x="54.8" y="177.7">GNT_MONPWRSTS</text>
<text x="54.8" y="179.4">MLCPWRSTS</text>
<text x="72.8" y="179.4">COL_STEREOTACTIC_EN</text>
<text x="83.3" y="174.3">FANAC1ON</text>
<text x="83.3" y="176">FANAC2ON</text>
<text x="54.8" y="182.8">BLADEPWRSTS</text>
<text x="80.5" y="182.8">COLLCTRLON#</text>
<text x="54.8" y="187.9">SPARE28V1STS</text>
<text x="54.8" y="189.6">SPARE28V2STS</text>
<text x="54.8" y="191.3">SPAREIN1</text>
<text x="78" y="191.3">GNT_MONPWRON</text>
<text x="81.7" y="187.9">FLAMP1CTRL</text>
<text x="81.7" y="189.6">FLAMP2CTRL</text>
<text x="82.2" y="186.2">FLAMPSSON</text>
<text x="167.1" y="187.9">SPARE28V1ON</text>
<text x="167.1" y="191.3">SPARE28V2ON</text>
<text x="54.8" y="193">SPAREIN2</text>
<text x="81.5" y="194.7">FLAMPVCTRL</text>
<text x="82.4" y="193">MLCPWRON</text>
<text x="167.1" y="194.7">COLLLAMP1ON</text>
<text x="192.2" y="194.7">SPARE28V1STS</text>
<text x="54.8" y="198.1">CONTPWRASTS</text>
<text x="54.8" y="199.8">CONTPWRBSTS</text>
<text x="54.8" y="203.2">ACFAN_MON</text>
<text x="79.1" y="203.2">BLADECONTON#</text>
<text x="83" y="198.1">MVDPUON#</text>
<text x="83.2" y="199.8">KVDPUON#</text>
<text x="83.3" y="201.5">KVSPUON#</text>
<text x="167.1" y="198.1">COLLLAMP2ON</text>
<text x="192.2" y="198.1">SPARE28V2STS</text>
<text x="196.4" y="201.5">SPAREIN1</text>
<text x="54.8" y="206.6">COL_ROT_PWR_STS_ON</text>
<text x="80.6" y="208.3">SPARE28V1ON</text>
<text x="196.4" y="204.9">SPAREIN2</text>
<text x="266.2" y="205.1" transform="rotate(-90 266.2 205.1)">1</text>
<text x="276.4" y="205.1" transform="rotate(-90 276.4 205.1)">1</text>
<text x="286.6" y="205.1" transform="rotate(-90 286.6 205.1)">1</text>
<text x="296.8" y="205.1" transform="rotate(-90 296.8 205.1)">1</text>
<text x="80.3" y="211.7">COLLLAMP1ON</text>
<text x="80.3" y="213.4">COLLLAMP2ON</text>
<text x="80.6" y="210">SPARE28V2ON</text>
<text x="54.8" y="216.8">48V_96V_FAULT_N</text>
<text x="54.8" y="218.5">28V_FAULT_N</text>
<text x="79" y="216.8">4896DCPS_ENAB</text>
<text x="80.6" y="218.5">28DCPS_ENAB</text>
<text x="87.8" y="227">CS#1</text>
<text x="167.1" y="225.3">4896DCPS_ENAB</text>
<text x="266.2" y="222.1" transform="rotate(-90 266.2 222.1)">1</text>
<text x="276.4" y="222.1" transform="rotate(-90 276.4 222.1)">1</text>
<text x="286.6" y="222.1" transform="rotate(-90 286.6 222.1)">1</text>
<text x="296.8" y="222.1" transform="rotate(-90 296.8 222.1)">1</text>
<text x="307" y="222.1" transform="rotate(-90 307 222.1)">1</text>
<text x="54.8" y="230.4">SPISOMI</text>
<text x="85.2" y="228.7">SPISIMO</text>
<text x="87.6" y="230.4">SCLK</text>
<text x="167.1" y="228.7">28DCPS_ENAB</text>
<text x="167.1" y="232.2">CS#1</text>
<text x="190" y="230.4">48V_96V_FAULT_N</text>
<text x="193.5" y="233.8">28V_FAULT_N</text>
<text x="167.1" y="235.5">SPISIMO</text>
<text x="167.1" y="239">SCLK</text>
<text x="197.6" y="237.3">SPISOMI</text>
</g>
<g font-size="1.5">
<text x="40.9" y="32">+24VIN</text>
<text x="43.9" y="36.3" transform="rotate(-90 43.9 36.3)">2</text>
<text x="47" y="38.8">D31</text>
<text x="47" y="40.9">SMAJ33A-13</text>
<text x="43.9" y="44.6" transform="rotate(-90 43.9 44.6)">1</text>
<text x="291" y="42.2">CONTPWRA</text>
<text x="30.6" y="52.1">24VRTN</text>
<text x="43.9" y="49.9" transform="rotate(-90 43.9 49.9)">1</text>
<text x="47" y="52.4">D32</text>
<text x="95.3" y="50.7">J1</text>
<text x="120.8" y="50.7">+24VIN</text>
<text x="319.9" y="53.4">AC_MONITOR</text>
<text x="43.9" y="58.2" transform="rotate(-90 43.9 58.2)">2</text>
<text x="47" y="54.5">SMAJ5.0A-13</text>
<text x="101.6" y="55.8">1</text>
<text x="101.6" y="57.5">2</text>
<text x="101.6" y="59.2">3</text>
<text x="101.6" y="60.9">4</text>
<text x="101.6" y="62.6">5</text>
<text x="101.6" y="64.3">6</text>
<text x="292.7" y="60.9">CONTPWRB</text>
<text x="40.9" y="66">EQUPGND</text>
<text x="101.6" y="66">7</text>
<text x="101.6" y="67.7">8</text>
<text x="101.6" y="69.4">9</text>
<text x="101.6" y="71.1">10</text>
<text x="42.5" y="78">+28VF</text>
<text x="101.6" y="72.8">11</text>
<text x="101.6" y="74.5">12</text>
<text x="101.6" y="76.2">13</text>
<text x="101.6" y="77.9">14</text>
<text x="120.8" y="74.5">CONTPWRA</text>
<text x="131" y="74.5">CONTPWRB</text>
<text x="319.9" y="72.2">AC_MONITOR</text>
<text x="43.9" y="82.2" transform="rotate(-90 43.9 82.2)">2</text>
<text x="101.6" y="79.6">15</text>
<text x="47" y="84.8">D30</text>
<text x="47" y="86.8">SMAJ33A-13</text>
<text x="95.3" y="86.5">HEADER 15</text>
<text x="103.8" y="88.2">EQUPGND</text>
<text x="110.6" y="84.4">24VRTN</text>
<text x="125.9" y="84.4">ACCOM</text>
<text x="43.9" y="95.8" transform="rotate(-90 43.9 95.8)">1</text>
<text x="43.9" y="90.5" transform="rotate(-90 43.9 90.5)">1</text>
<text x="95.3" y="93.3">J2</text>
<text x="110.6" y="93.3">+28VF</text>
<text x="30.6" y="98">28VRTN</text>
<text x="47" y="98.4">D29</text>
<text x="47" y="100.4">SMAJ5.0A-13</text>
<text x="99.9" y="98.3">1</text>
<text x="99.9" y="100.1">2</text>
<text x="99.9" y="101.7">3</text>
<text x="43.9" y="104.1" transform="rotate(-90 43.9 104.1)">2</text>
<text x="99.9" y="103.5">4</text>
<text x="99.9" y="105.2">5</text>
<text x="40.9" y="112">EQUPGND</text>
<text x="95.3" y="112">640466-3</text>
<text x="110.6" y="111.7">28VRTN</text>
<text x="359.1" y="112">+24VIN</text>
<text x="372.7" y="112">+28VF</text>
<text x="364.2" y="118.8">R102</text>
<text x="376.1" y="118.8">R101</text>
<text x="364.2" y="120.5">6.04K</text>
<text x="364.2" y="122.2">1/4W</text>
<text x="376.1" y="120.5">6.04K</text>
<text x="376.1" y="122.2">1/4W</text>
<text x="362.1" y="126.4" transform="rotate(-90 362.1 126.4)">1</text>
<text x="364.2" y="129">D28</text>
<text x="374" y="126.4" transform="rotate(-90 374 126.4)">1</text>
<text x="376.1" y="129">D25</text>
<text x="263.8" y="137.2">TP5</text>
<text x="275.7" y="137.5">+24VIN</text>
<text x="284.2" y="137.2">TP29</text>
<text x="296.1" y="137.5">+28VF</text>
<text x="308" y="137.2">TP41</text>
<text x="316.5" y="137.2">TP44</text>
<text x="325.1" y="137.2">TP45</text>
<text x="362.1" y="136.5" transform="rotate(-90 362.1 136.5)">2</text>
<text x="364.2" y="132.4">+24VDC</text>
<text x="374" y="136.5" transform="rotate(-90 374 136.5)">2</text>
<text x="376.1" y="132.4">+28 VDC</text>
<text x="267.2" y="139.2">24VDC</text>
<text x="287.6" y="139.2">28 VDC</text>
<text x="311.4" y="139.2">ACCOM</text>
<text x="319.9" y="139.2">ACCOM</text>
<text x="328.4" y="139.2">ACCOM</text>
<text x="360.8" y="142.3">24VRTN</text>
<text x="372.7" y="142.3">28VRTN</text>
<text x="308" y="147.4">ACCOM</text>
<text x="263.8" y="164.4">TP6</text>
<text x="267.2" y="166.5">24 VRTN</text>
<text x="274" y="164.4">TP28</text>
<text x="277.4" y="166.5">24 VRTN</text>
<text x="284.2" y="164.4">TP42</text>
<text x="287.6" y="166.5">24 VRTN</text>
<text x="308" y="162.7">TP30</text>
<text x="311.4" y="164.8">28 VRTN</text>
<text x="318.2" y="162.7">TP43</text>
<text x="321.6" y="164.8">28 VRTN</text>
<text x="328.4" y="162.7">TP26</text>
<text x="331.9" y="164.8">28 VRTN</text>
<text x="308" y="172.9">28VRTN</text>
<text x="263.8" y="174.6">24VRTN</text>
<text x="265" y="201.5">MH5</text>
<text x="275.2" y="201.5">MH6</text>
<text x="275.7" y="198.8">VAR-MH300R187</text>
<text x="285.4" y="201.5">MH7</text>
<text x="295.6" y="201.5">MH8</text>
<text x="340" y="203.9">1</text>
<text x="342.1" y="201.3">D26</text>
<text x="348.4" y="203.9">2</text>
<text x="358.8" y="203.9">1</text>
<text x="360.8" y="201.3">D27</text>
<text x="367.1" y="203.9">2</text>
<text x="265.1" y="208" transform="rotate(-90 265.1 208)">1</text>
<text x="267.2" y="205.6">MH</text>
<text x="275.3" y="208" transform="rotate(-90 275.3 208)">1</text>
<text x="277.4" y="205.6">MH</text>
<text x="285.5" y="208" transform="rotate(-90 285.5 208)">1</text>
<text x="287.6" y="205.6">MH</text>
<text x="295.8" y="208" transform="rotate(-90 295.8 208)">1</text>
<text x="297.8" y="205.6">MH</text>
<text x="342.1" y="208.3">S10AL-TP</text>
<text x="360.8" y="208.3">S10AL-TP</text>
<text x="277.4" y="214.1">EQUPGND</text>
<text x="340" y="215.8">2</text>
<text x="342.1" y="213.3">D23</text>
<text x="348.4" y="215.8">1</text>
<text x="358.8" y="215.8">2</text>
<text x="360.8" y="213.3">D24</text>
<text x="367.1" y="215.8">1</text>
<text x="265" y="218.5">MH9</text>
<text x="275.2" y="218.5">MH2</text>
<text x="285.4" y="218.5">MH3</text>
<text x="295.6" y="218.5">MH4</text>
<text x="305.8" y="218.5">MH1</text>
<text x="342.1" y="220.2">S10AL-TP</text>
<text x="360.8" y="220.2">S10AL-TP</text>
<text x="265.1" y="225" transform="rotate(-90 265.1 225)">1</text>
<text x="267.2" y="222.6">MH</text>
<text x="275.3" y="225" transform="rotate(-90 275.3 225)">1</text>
<text x="277.4" y="222.6">MH</text>
<text x="285.5" y="225" transform="rotate(-90 285.5 225)">1</text>
<text x="287.6" y="222.6">MH</text>
<text x="295.8" y="225" transform="rotate(-90 295.8 225)">1</text>
<text x="297.8" y="222.6">MH</text>
<text x="306" y="225" transform="rotate(-90 306 225)">1</text>
<text x="308" y="222.6">MH</text>
<text x="333.6" y="222.3">28VRTN</text>
<text x="369.3" y="222.3">24VRTN</text>
<text x="277.4" y="231.1">EQUPGND</text>
<text x="364.2" y="240.5">VARIANT02</text>
<text x="399.9" y="243">SCALE</text>
<text x="399.9" y="248.1">SHEET</text>
<text x="372.7" y="263.5">DWG NO</text>
<text x="418.7" y="263.5">REV</text>
</g>
<g font-size="1.5" fill="#008000">
<text x="200.8" y="31.9">PAGE 8</text>
<text x="200.8" y="69.3">PAGE 5</text>
<text x="199.1" y="105.1">PAGE 3</text>
<text x="200.8" y="123.8">PAGE 4</text>
<text x="85.1" y="144.2">PAGE 7</text>
<text x="200.8" y="151">PAGE 10</text>
<text x="200.8" y="174.9">PAGE 9</text>
<text x="200.8" y="212.3">PAGE 6</text>
<text x="199.1" y="242.9">PAGE 11</text>
</g>
<g font-size="1.5" fill="#004040">
<text x="319.9" y="44.6">AC_MON1</text>
<text x="319.9" y="63.3">AC_MON2</text>
</g>
<text font-size="1.5" fill="#878787" x="119.1" y="60.9">E36</text>
</svg>
